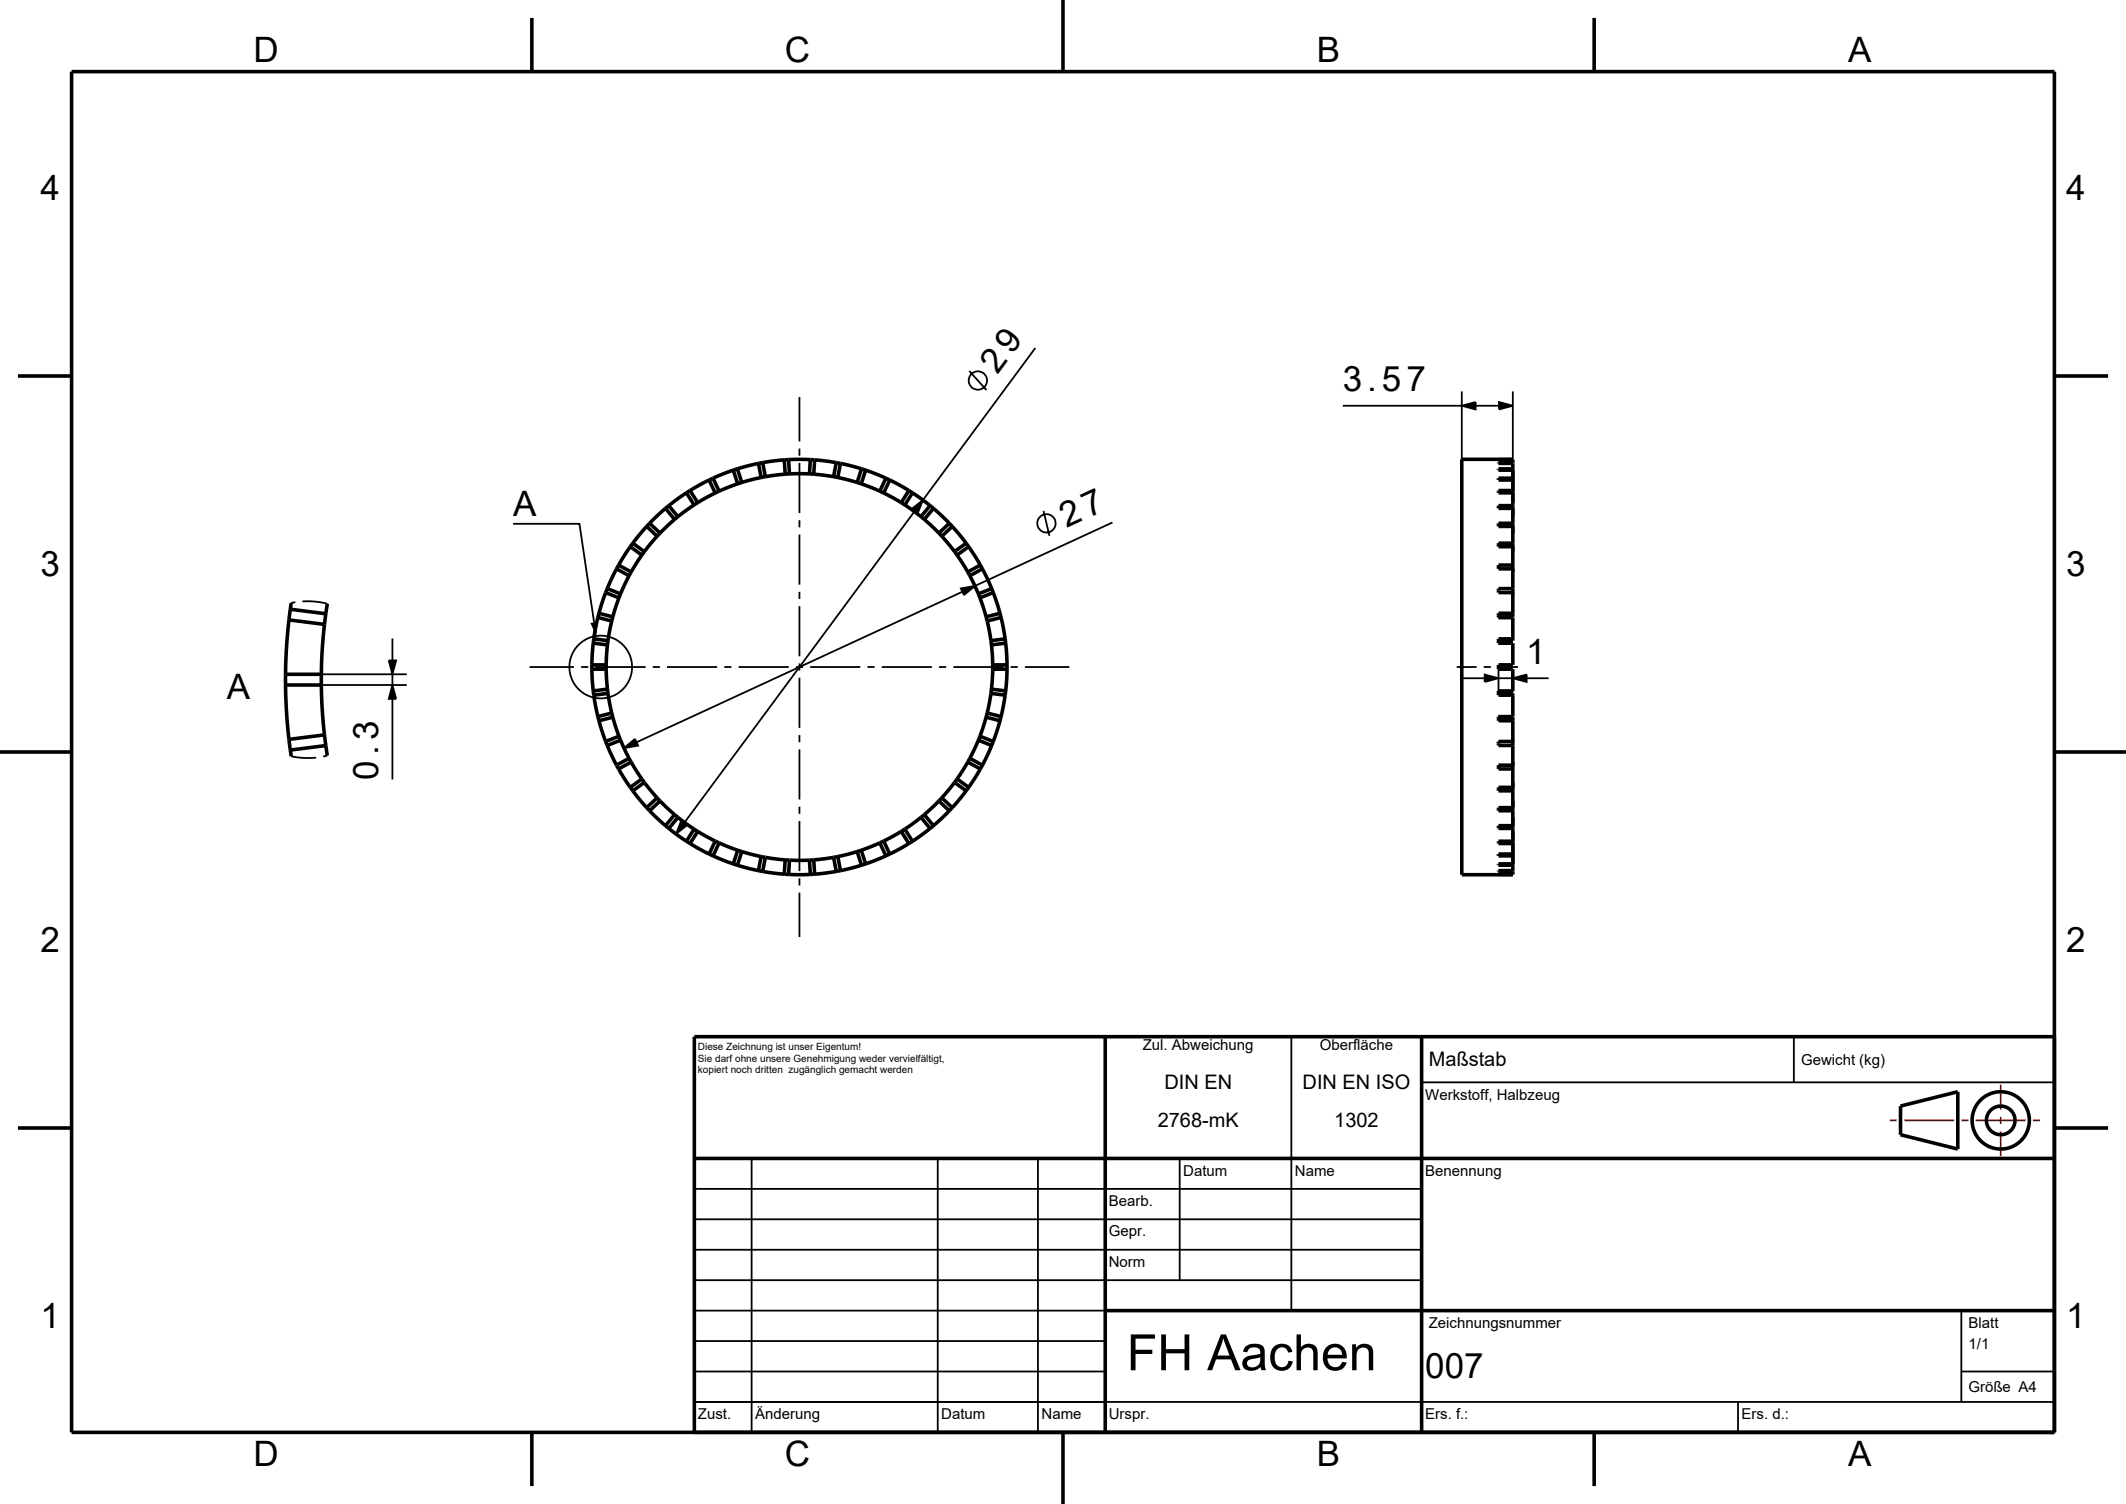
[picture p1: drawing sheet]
<svg xmlns="http://www.w3.org/2000/svg" width="297mm" height="210mm" viewBox="0 0 297 210" stroke-linecap="round" stroke-linejoin="round" font-family="sans-serif">
<g fill="none" stroke="#000" stroke-width=".25">
<path d="M111.7 55.4v6.2M135.4 51.8l2.4 2.7M144.6 48.6l-15.7 21.2M187.6 56.7h16.6M204.2 56.7l1.9-.6v1.1zM204.2 54.7v9.4M206.1 56.7h3.3M209.4 56.1l1.9 .6-1.9 .5zM211.3 54.7v9.4M71.7 73.1h9.2l2.1 13.8M111.7 62.6v1M111.7 64.6v7"/>
<path d="M111.7 72.6v1M111.7 74.6v7M127.4 71.1l1.5-1.3-.7 1.9zM127.8 71.4l-32.2 43.5M129.9 70.6l2.3 2.1 1.9 2 1.8 2.4 1.5 2.6 1.2 2.7 1 2.9 .7 2.9 .3 2.5 .1 2.5-.2 3-.4 2.9-.8 2.9-1 2.6-1.3 2.7-1.5 2.3-1.6 2.2-1.9 2-2.4 2.2-2.5 1.7-2.4 1.3-2.5 1.2-2.6 .8-2.9 .7-2.7 .3-3 .1-2.8-.2-2.9-.5-2.4-.6-2.8-1.1-2.5-1.2-2.3-1.5-2.4-1.8M131.6 74.9l-1.6-1.6-1.9-1.6-2.1-1.4-2.2-1.3-2-.9-2.1-.8-2.7-.6-2.5-.4-2.2-.2-2.5 .1-2.2 .3-2.5 .5-2.4 .7-2.3 .9-2.2 1.2-2.1 1.3-1.8 1.4-1.8 1.7-1.9 2-1.4 2-1.3 2.2-1.1 2.3-.9 2.3-.6 2.4-.4 2.2-.2 2.5v2.5l.3 2.5 .5 2.5 .7 2.4 .9 2.3 1 1.9M133.3 77l2.1 3.3 1.6 3.4M145.8 71.3l.8 3.5M155.4 73l-19.2 8.8M41.3 84.1l-.6 .1M42.3 84h1.7l1.7 .3M44.9 95.6h11.9"/>
<path d="M44.9 94.1h11.9M54.3 92.2h1l-.5 1.9zM54.8 95.6l.5 2h-1zM54.8 89.2v3M54.8 94.1v1.5M54.8 97.6v11.2M74 93.1h6.2M81.2 93.1h1M83.2 93.1h7M91.2 93.1h1M93.2 93.1h7M101.2 93.1h1"/>
<path d="M103.2 93.1h7M111.2 93.1h1M111.7 82.6v1M111.7 84.6v7M111.7 92.6v1M111.7 94.6v7M113.2 93.1h7M121.2 93.1h1M123.2 93.1h7M131.2 93.1h1M133.2 93.1h7M134.2 82.2l2-.4-1.5 1.3z"/>
<path d="M134.4 82.6l-45.5 21M141.2 93.1h1M143.2 93.1h6.2M203.5 93.1h2.8M204.3 94.7h3.1M207.3 93.1h1M207.4 94.2l1.9 .5-1.9 .5zM209.3 93.1h2.8M209.3 93.4v3.3M209.3 94.7h2M211.3 94.7l2-.5v1zM211.3 93.4v3.3"/>
<path d="M213.3 94.7h3M40.7 105.6l1.7 .2h1.8M45.7 105.5l-.6 .1M87.2 104.5l1.5-1.3 .4 .9zM95.2 114.6l.8 .6-1.6 1.3zM111.7 102.6v1M111.7 104.6v7M111.7 112.6v1M111.7 114.6v7M111.7 122.6v1M111.7 124.6v6.2M180.4 144.8v38.2"/>
<path d="M198.6 151.1h88.4M250.6 144.8v6.3M97 178.8h101.6M97 174.5h101.6M97 170.3h101.6M97 166h101.6M105 161.8v38.2M131 161.8v38.2M145 161.8v38.2M164.8 161.8v17M97 195.8h190M97 191.5h57.4"/>
<path d="M97 187.3h57.4M97 183h57.4M242.8 195.8v4.2M274 191.5h13M274 183v12.8"/>
<circle cx="136.6" cy="53.1" r="1.28"/>
<circle cx="146.2" cy="73.1" r="1.28"/>
<circle cx="83.9" cy="93.1" r="4.4"/>
</g>
<g fill="none" stroke="#000" stroke-width=".5">
<path d="M10 10h277v190h-277zM74.3 2.5v7.5M148.5 0v10M222.7 2.5v7.5M2.5 52.5h7.5M287 52.5h7.5M86.1 79.4l-1.3 2.8M86.1 79.4l1.8 1M86.4 78.9l-.3 .5M86.4 78.9l1.8 1M88 76.3l-1.6 2.6M88 76.3l1.7 1.2"/>
<path d="M88.2 79.9l-.3 .5M88.4 75.8l-.4 .5M88.4 75.8l1.6 1.2M89.7 77.5l-1.5 2.4M90 77l-.3 .5M90.3 73.5l-1.9 2.3M90.3 73.5l1.5 1.4M90.7 73.1l-.4 .4M90.7 73.1l1.5 1.3M91.8 74.9l-1.8 2.1M92.2 74.4l-.4 .5M93 71l-2.3 2.1"/>
<path d="M93 71l1.2 1.5M93.4 70.6l-.4 .4M93.4 70.6l1.3 1.5M94.2 72.5l-2 1.9M94.7 72.1l-.5 .4M95.9 68.8l-2.5 1.8M95.9 68.8l1.1 1.7M96.4 68.5l-.5 .3M96.4 68.5l1.1 1.7M97 70.5l-2.3 1.6M97.5 70.2l-.5 .3M99.1 67l-2.7 1.5"/>
<path d="M99.1 67l.8 1.8M99.6 66.8l-.5 .2M99.6 66.8l.9 1.8M99.9 68.8l-2.4 1.4M100.5 68.6l-.6 .2M102.4 65.6l-2.8 1.2M102.4 65.6l.7 2M103 65.5l-.6 .1M103 65.5l.6 1.9M103.1 67.6l-2.6 1M103.6 67.4l-.5 .2M106 64.7l-3 .8"/>
<path d="M106 64.7l.3 2M106.3 66.7l-2.7 .7M106.5 64.6l-.5 .1M106.5 64.6l.4 2M106.9 66.6l-.6 .1M109.6 64.2l-3.1 .4M109.6 64.2l.1 2M109.7 66.2l-2.8 .4M110.2 64.2h-.6M110.2 64.2h3M110.2 64.2l.1 2M110.3 66.2h-.6"/>
<path d="M110.3 66.2h2.8M113.1 66.2h.6M113.2 64.2h.6M113.2 64.2l-.1 2M113.7 66.2l2.7 .4M113.8 64.2l3 .4M113.8 64.2l-.1 2M116.4 66.6l.6 .1M116.8 64.6l.6 .1M116.8 64.6l-.4 2M117 66.7l2.7 .7M117.4 64.7l3 .8"/>
<path d="M117.4 64.7l-.4 2M119.7 67.4l.6 .2M120.3 67.6l2.6 1M120.4 65.5l.5 .1M120.4 65.5l-.7 1.9M120.9 65.6l2.9 1.2M120.9 65.6l-.6 2M122.9 68.6l.6 .2M123.5 68.8l2.4 1.4M123.8 66.8l.5 .2M123.8 66.8l-.9 1.8M124.3 67l2.7 1.5"/>
<path d="M124.3 67l-.8 1.8M125.9 70.2l.5 .3M126.4 70.5l2.3 1.6M127 68.5l.5 .3M127 68.5l-1.1 1.7M127.5 68.8l2.4 1.8M127.5 68.8l-1.1 1.7M128.7 72.1l.4 .4M129.1 72.5l2.1 1.9M129.9 70.6l.5 .4M129.9 70.6l-1.2 1.5M130.4 71l2.2 2.1"/>
<path d="M130.4 71l-1.3 1.5M131.2 74.4l.4 .5M131.6 74.9l1.7 2.1M132.6 73.1l.4 .4M132.6 73.1l-1.4 1.3M133 73.5l2 2.3M133 73.5l-1.4 1.4M133.3 77l.4 .5M133.7 77.5l1.5 2.4M135 75.8l.3 .5M135 75.8l-1.7 1.2M135.2 79.9l.3 .5"/>
<path d="M135.3 76.3l1.6 2.6M135.3 76.3l-1.6 1.2M136.9 78.9l.3 .5M136.9 78.9l-1.7 1M137.2 79.4l1.3 2.8M137.2 79.4l-1.7 1M211.3 64.2h-2h2M211.3 64.6h-2v.1h2M211.3 65.5h-2v.1h2M211.3 66.8h-2v.2h2M211.3 68.5h-2v.3h2M211.3 70.6h-2v.4h2"/>
<path d="M211.3 73.1h-2v.4h2M211.3 75.8h-2v.5h2M211.3 78.9h-2v.5h2M39.9 94.1v1.5M39.9 95.6l.1 3.5 .4 4.1M39.9 95.6h5M39.9 94.1h5M40.4 86.6l-.4 3.9-.1 3.6M40.4 86.6l4.9 .6M40.6 85.1l-.2 1.5M40.6 85.1l4.9 .6M40.7 84.2l-.1 .9"/>
<path d="M44.9 95.6l.1 3.5 .3 3.5M44.9 94.1v1.5M45.3 87.2l-.3 3.5-.1 3.4M45.5 85.7l-.2 1.5M45.7 84.3l-.2 1.4M82.7 92.8v.6M82.7 93.4l.2 3.1M82.7 93.4h2M82.7 92.8h2M82.9 89.8l-.2 3M82.9 96.5l.1 .6M82.9 89.8l2 .3"/>
<path d="M83 89.2l-.1 .6M83 97.1l.5 3M83 89.2l1.9 .3M83.5 86.2l-.5 3M83.5 86.2l2 .5M83.7 85.6l-.2 .6M83.7 85.6l1.9 .5M84.6 82.7l-.9 2.9M84.6 82.7l1.9 .8M84.7 93.4l.2 2.8M84.7 92.8v.6M84.8 82.2l-.2 .5"/>
<path d="M84.8 82.2l1.9 .7M84.9 96.2v.6M84.9 90.1l-.2 2.7M84.9 96.2l-2 .3M84.9 96.8l.6 2.8M84.9 89.5v.6M84.9 96.8l-1.9 .3M85.5 99.6l.1 .5M85.5 86.7l-.6 2.8M85.5 99.6l-2 .5M85.6 86.1l-.1 .6M86.5 83.5l-.9 2.6"/>
<path d="M86.7 82.9l-.2 .6M87.9 80.4l-1.2 2.5M135.5 80.4l1.2 2.5M136.7 82.9l.2 .6M136.9 83.5l.9 2.6M137.8 86.1l.1 .6M137.9 99.6l-.1 .5M137.9 86.7l.5 2.8M137.9 99.6l1.9 .5M138.4 96.8l-.5 2.8M138.4 89.5l.1 .6M138.4 96.8l2 .3"/>
<path d="M138.5 96.2l-.1 .6M138.5 90.1l.2 2.7M138.5 96.2l2 .3M138.5 82.2l.3 .5M138.5 82.2l-1.8 .7M138.7 93.4l-.2 2.8M138.7 92.8v.6M138.7 93.4h2M138.7 92.8h2M138.8 82.7l.9 2.9M138.8 82.7l-1.9 .8M139.7 85.6l.1 .6"/>
<path d="M139.7 85.6l-1.9 .5M139.8 86.2l.6 3M139.8 86.2l-1.9 .5M140.4 89.2l.1 .6M140.4 97.1l-.6 3M140.4 89.2l-2 .3M140.5 89.8l.2 3M140.5 96.5l-.1 .6M140.5 89.8l-2 .3M140.7 92.8v.6M140.7 93.4l-.2 3.1M209.3 96.8h2v3.3h-2v.5h2"/>
<path d="M209.3 86.1h2v-22h-7.1v58h7.1v-22h-2M211.3 89.2h-2v.6h2v3h-2v.6h2v3.1h-2v.6h2M211.3 82.2h-2v.5h2M211.3 85.6h-2v.6h2v3.3h-2M0 105h10M40.4 103.2l.2 1.5M40.6 104.7l.1 .9M45.3 102.6l.2 1.5M45.3 102.6l-4.9 .6M45.5 104.1l.2 1.4M45.5 104.1l-4.9 .6M83.5 100.1l.2 .5"/>
<path d="M83.7 100.6l.9 2.9M84.6 103.5l.2 .6M84.8 104.1l1.3 2.7M85.6 100.1l.9 2.7M85.6 100.1l-1.9 .5M86.1 106.8l.3 .6M86.4 107.4l1.6 2.5M86.5 102.8l.2 .6M86.5 102.8l-1.9 .7M86.7 103.4l1.2 2.5M86.7 103.4l-1.9 .7M87.9 105.9l.3 .5"/>
<path d="M87.9 105.9l-1.8 .9M88 109.9l.4 .5M88.2 106.4l1.5 2.4M88.2 106.4l-1.8 1M88.4 110.4l1.9 2.4M89.7 108.8l.3 .4M89.7 108.8l-1.7 1.1M90 109.2l1.8 2.2M90 109.2l-1.6 1.2M90.3 112.8l.4 .4M90.7 113.2l2.3 2.1M91.8 111.4l.4 .4"/>
<path d="M91.8 111.4l-1.5 1.4M92.2 111.8l2 1.9M92.2 111.8l-1.5 1.4M93 115.3l.4 .4M93.4 115.7l2.5 1.8M94.2 113.7l.5 .4M94.2 113.7l-1.2 1.6M94.7 114.1l2.3 1.7M94.7 114.1l-1.3 1.6M95.9 117.5l.5 .3M96.4 117.8l2.7 1.4M97 115.8l.5 .3"/>
<path d="M97 115.8l-1.1 1.7M97.5 116.1l2.4 1.3M97.5 116.1l-1.1 1.7M99.1 119.2l.5 .3M99.6 119.5l2.8 1.1M99.9 117.4l.6 .3M99.9 117.4l-.8 1.8M100.5 117.7l2.6 1M100.5 117.7l-.9 1.8M103.1 118.7l.5 .2M103.1 118.7l-.7 1.9M103.6 118.9l2.7 .7"/>
<path d="M103.6 118.9l-.6 1.9M106.3 119.6l.6 .1M106.3 119.6l-.3 2M106.9 119.7l2.8 .4M106.9 119.7l-.4 2M116.4 119.7l-2.7 .4M116.4 119.7l.4 2M117 119.6l-.6 .1M117 119.6l.4 2M119.7 118.9l-2.7 .7M119.7 118.9l.7 1.9M120.3 118.7l-.6 .2"/>
<path d="M120.3 118.7l.6 1.9M122.9 117.7l-2.6 1M122.9 117.7l.9 1.8M123.5 117.4l-.6 .3M123.5 117.4l.8 1.8M123.8 119.5l-2.9 1.1M124.3 119.2l-.5 .3M125.9 116.1l-2.4 1.3M125.9 116.1l1.1 1.7M126.4 115.8l-.5 .3M126.4 115.8l1.1 1.7M127 117.8l-2.7 1.4"/>
<path d="M127.5 117.5l-.5 .3M128.7 114.1l-2.3 1.7M128.7 114.1l1.2 1.6M129.1 113.7l-.4 .4M129.1 113.7l1.3 1.6M129.9 115.7l-2.4 1.8M130.4 115.3l-.5 .4M131.2 111.8l-2.1 1.9M131.2 111.8l1.4 1.4M131.6 111.4l-.4 .4M131.6 111.4l1.4 1.4M132.6 113.2l-2.2 2.1"/>
<path d="M133 112.8l-.4 .4M133.3 109.2l-1.7 2.2M133.3 109.2l1.7 1.2M133.7 108.8l-.4 .4M133.7 108.8l1.6 1.1M135 110.4l-2 2.4M135.2 106.4l-1.5 2.4M135.2 106.4l1.7 1M135.3 109.9l-.3 .5M135.5 105.9l-.3 .5M135.5 105.9l1.7 .9M136.7 103.4l-1.2 2.5"/>
<path d="M136.7 103.4l1.8 .7M136.9 102.8l-.2 .6M136.9 102.8l1.9 .7M136.9 107.4l-1.6 2.5M137.2 106.8l-.3 .6M137.8 100.1l-.9 2.7M137.8 100.1l1.9 .5M138.5 104.1l-1.3 2.7M138.8 103.5l-.3 .6M139.7 100.6l-.9 2.9M139.8 100.1l-.1 .5M211.3 103.5h-2v.6h2"/>
<path d="M211.3 106.8h-2v.6h2M211.3 109.9h-2v.5h2M211.3 112.8h-2v.4h2M211.3 115.3h-2v.4h2M211.3 117.5h-2v.3h2M211.3 119.2h-2v.3h2M287 105h10M102.4 120.6l.6 .2M103 120.8l3 .8M106 121.6l.5 .1M106.5 121.7l3.1 .4M109.6 122.1h.6"/>
<path d="M109.7 120.1h.6M109.7 120.1l-.1 2M110.2 122.1h3M110.3 120.1h2.8M110.3 120.1l-.1 2M113.1 120.1l.1 2M113.7 120.1h-.6M113.7 120.1l.1 2M113.8 122.1h-.6M116.8 121.7l-3 .4M117.4 121.6l-.6 .1M120.4 120.8l-3 .8"/>
<path d="M120.9 120.6l-.5 .2M211.3 120.6h-2v.2h2M211.3 121.6h-2v.1h2M211.3 122.1h-2h2M2.5 157.5h7.5M154.4 144.8v55.2M198.6 144.8v55.2M265.5 154.4l8-2v8l-8-2zM287 157.5h7.5M287 144.8h-190v55.2M97 161.8h190M154.4 183h132.6"/>
<path d="M74.3 200v7.5M148.5 200v10M222.7 200v7.5"/>
<circle cx="279.5" cy="156.4" r="2"/>
<circle cx="279.5" cy="156.4" r="4"/>
</g>
<path d="M264 156.4h1M266 156.4h7M274 156.4h1M276 156.4h7M279.5 151.4v3.5M279.5 155.9v1M279.5 157.9v3.5M284 156.4h1" fill="none" stroke="#f00" stroke-width=".25"/>
<g fill="#000">
<path d="M204.2 56.7l1.9-.6v1.1z" fill-rule="evenodd"/>
<path d="M209.4 56.1l1.9 .6-1.9 .5z" fill-rule="evenodd"/>
<path d="M127.4 71.1l1.5-1.3-.7 1.9z" fill-rule="evenodd"/>
<path d="M54.3 92.2h1l-.5 1.9z" fill-rule="evenodd"/>
<path d="M54.8 95.6l.5 2h-1z" fill-rule="evenodd"/>
<path d="M82.5 87l1-.2-.2 2z" fill-rule="evenodd"/>
<path d="M134.2 82.2l2-.4-1.5 1.3z" fill-rule="evenodd"/>
<path d="M207.4 94.2l1.9 .5-1.9 .5z" fill-rule="evenodd"/>
<path d="M211.3 94.7l2-.5v1z" fill-rule="evenodd"/>
<path d="M87.2 104.5l1.5-1.3 .4 .9z" fill-rule="evenodd"/>
<path d="M95.2 114.6l.8 .6-1.6 1.3z" fill-rule="evenodd"/>
</g>
<text font-size="7" x="157.4" y="191.3">FH Aachen</text>
<g font-size="4.9">
<text x="35.4" y="8.7">D</text>
<text x="109.6" y="8.7">C</text>
<text x="184" y="8.7">B</text>
<text x="258.2" y="8.7">A</text>
<text x="5.6" y="27.9">4</text>
<text x="288.6" y="27.9">4</text>
<text x="139.4" y="52.3" transform="rotate(-54 139.4 52.3)">29</text>
<text x="187.6" y="54.7">3.57</text>
<text x="71.7" y="72.1">A</text>
<text x="149" y="73.7" transform="rotate(-25 149 73.7)">27</text>
<text x="5.6" y="80.4">3</text>
<text x="288.6" y="80.4">3</text>
<text x="213.2" y="92.7">1</text>
<text x="31.7" y="97.6">A</text>
<text x="52.8" y="108.8" transform="rotate(-90 52.8 108.8)">0.3</text>
<text x="5.6" y="132.9">2</text>
<text x="288.6" y="132.9">2</text>
<text x="5.6" y="185.4">1</text>
<text x="288.6" y="185.4">1</text>
<text x="199.1" y="192.4">007</text>
<text x="35.4" y="204.7">D</text>
<text x="109.6" y="204.7">C</text>
<text x="184" y="204.7">B</text>
<text x="258.2" y="204.7">A</text>
</g>
<g font-size="2.8">
<text x="199.6" y="148.9">Maßstab</text>
<text x="162.7" y="152.1">DIN EN</text>
<text x="182" y="152.1">DIN EN ISO</text>
<text x="161.7" y="157.4">2768-mK</text>
<text x="186.4" y="157.4">1302</text>
</g>
<g font-size="2.1">
<text x="159.7" y="146.6">Zul. Abweichung</text>
<text x="184.4" y="146.6">Oberfläche</text>
<text x="251.6" y="148.7">Gewicht (kg)</text>
<text x="199.1" y="153.5">Werkstoff, Halbzeug</text>
<text x="165.3" y="164.1">Datum</text>
<text x="180.9" y="164.1">Name</text>
<text x="199.1" y="164.1">Benennung</text>
<text x="154.9" y="168.4">Bearb.</text>
<text x="154.9" y="172.6">Gepr.</text>
<text x="154.9" y="176.9">Norm</text>
<text x="199.6" y="185.4">Zeichnungsnummer</text>
<text x="275" y="185.4">Blatt</text>
<text x="275" y="188.4">1/1</text>
<text x="275" y="194.4">Größe A4</text>
<text x="97.5" y="198.1">Zust.</text>
<text x="105.5" y="198.1">Änderung</text>
<text x="131.5" y="198.1">Datum</text>
<text x="145.5" y="198.1">Name</text>
<text x="154.9" y="198.1">Urspr.</text>
<text x="199.1" y="198.1">Ers. f.:</text>
<text x="243.3" y="198.1">Ers. d.:</text>
</g>
<g font-size="1.4">
<text x="97.5" y="146.7">Diese Zeichnung ist unser Eigentum!</text>
<text x="97.5" y="148.2">Sie darf ohne unsere Genehmigung weder vervielfältigt,</text>
<text x="97.5" y="149.8">kopiert noch dritten zugänglich gemacht werden</text>
</g>
</svg>
